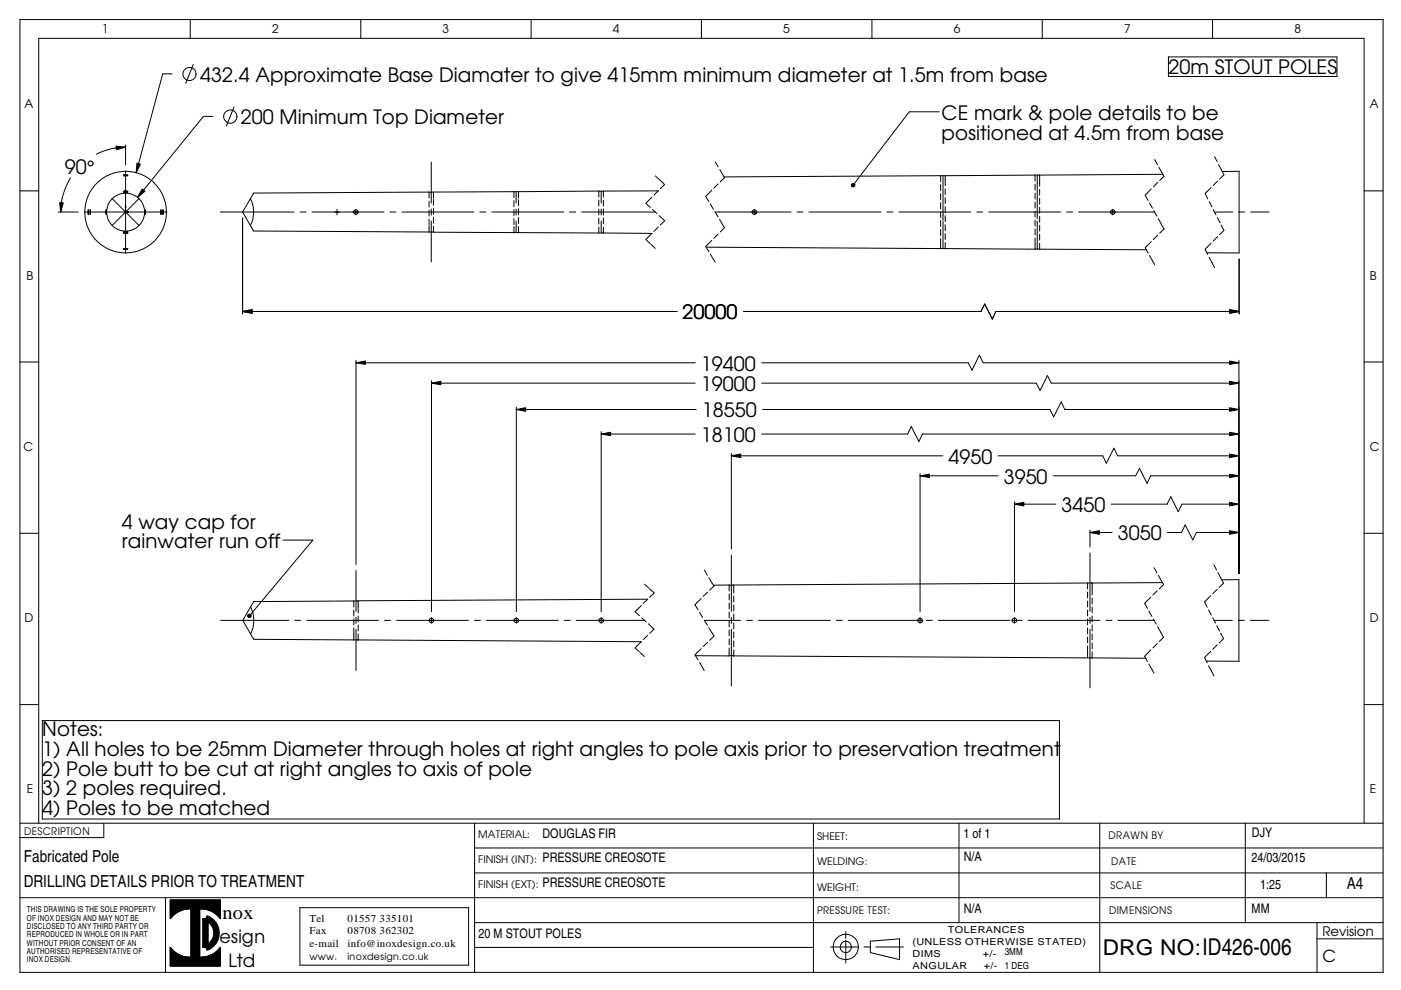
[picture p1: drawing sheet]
<svg xmlns="http://www.w3.org/2000/svg" width="297mm" height="210mm" viewBox="0 0 297 210" stroke-linecap="round" stroke-linejoin="round" font-family="sans-serif">
<g fill="none" stroke="#000" stroke-width=".21">
<path d="M4.2 4.1h289v202.1h-289zM36.5 15.7h-2l-5.6 20.9M40.3 4.1v4M41 13.7l-1.6 4M76.5 4.1v4M112.6 4.1v4M148.7 4.1v4M184.9 4.1v4M221 4.1v4M247.7 12.1h35.8v4.1h-35.8zM257.1 4.1v4M14.9 37.7a14.2 14.2 0 0 0-2 7.3"/>
<path d="M24.6 31l2 .2-1.9 .5zM26.2 37.1h.9zM26.2 37.3h.9zM26.6 31.2a13.8 13.8 0 0 0-6.2 1.5M26.6 30.7v4.3M26.6 36.2v17.5M29 34.6l.8 .2-.9 1.8zM45.1 24.7h-2l-13.9 17.2M49.6 22.7l-1.6 4M91.4 34.4v8.7M138.9 37.3l1 .8M140 38.2l.9 .9"/>
<path d="M140.9 39.1l-.9 .9M151.6 34.3l.7 1.1M152.3 39l-1 .9M152.6 35.9l1 1.8-.9 .9M180.7 38.9a.37 .37 0 0 1 .5 .1 .37 .37 0 0 1 0 .5 .37 .37 0 0 1-.5 0l.2-.3-.2 .3h-.2v-.3zM199.1 23.7h-6.3l-11.9 15.5M199.4 37.3v1.2M199.4 39.2v1.2M199.4 37.3l-45.9 .2M199.4 37.3h1M199.9 37.3v9.4M200.4 37.3v2.1"/>
<path d="M219.5 37.1v1.3M219.5 39v1.3M219.5 37.1l-19.1 .2M219.9 37.1v9.3M220.4 37.1v2.4M244.8 33.8l.6 1.1M245.4 38.7l-.8 .9M245.7 35.5l1.1 1.9M246.6 37l-27.1 .1M246.8 37.4l-.9 .9M256.8 39.8l-1.3 1.2M257.5 33.2l.6 1.1"/>
<path d="M258.1 38.4l-.9 .9M258.4 34.9l1.1 2.2-.9 .9M259.1 36.4l3.6-.1v17.3h-6.8M4.2 40.5h4M12.4 45h4.2M12.7 43h.7l-.5 2zM17.9 45h8.5M18.7 44.5v1zM19.1 44.5v1zM22.5 44.5v1zM23.8 42.1a4 4 0 0 0 0 5.7M23.8 47.8l1.1 .8 1.3 .4 1.8-.2 .8-.4 .7-.6"/>
<path d="M23.8 42.1a4 4 0 0 1 5.7 0M23.8 42.1l5.7 5.7M26.2 52.8h.9zM26.2 52.7h.9zM26.2 40.6h.9zM26.2 49.4h.9zM26.2 49.3h.9zM26.2 40.8h.9zM26.2 49.2h.9zM26.5 45h8.9M26.6 43.6l.1 .3h-.2zM27 44.9l.3 .1h-.3z"/>
<path d="M29.5 42.1l.8 1.1 .3 1.3-.2 1.8-.3 .8-.6 .7M29.5 42.1l-5.7 5.7M30.1 40.1l.6 .5-1.5 1.3zM30.7 44.5v1zM34.1 44.5v1zM34.5 44.5v1zM46.7 45h15.7M51.4 46.2v20.3M53.1 47.8l.7 1.2 37.2 .2M53.1 42.1l.4 1.1 .3 1.3-.3 2.2-.4 1.1M53.1 42.1l-1.7 2.9 1.7 2.8M63.6 45h1.3"/>
<path d="M66.2 45h15.2M71.5 44.4v.4M71.5 44.9v.2M71.5 45.2v.4M75.4 44.4v.4M75.4 44.9v.2M75.4 45.2v.4M82.7 45h1.2M85.2 45h15.3M91 40.7l-37.2 .2-.7 1.2M91 40.7h.9M91 49.2h.9"/>
<path d="M91 40.7v1.3M91 42.6v1.3M91 44.5v1.3M91 46.4v1.3M91 47.9v1.3M91.4 44.3v1.3M91.4 46.9v8.6M91.9 49.2h.1M91.9 40.7v1.3M91.9 42.2v1.3M91.9 44.2v1.2M91.9 46.1v1.2"/>
<path d="M91.9 48v1.2M91.9 49.2l17.1 .1M101.7 45h1.3M104.3 45h15.2M109 49.3h.9M109 40.6v1.3M109 42.5v1.3M109 44.4v1.3M109 46.4v1.2M109 48v1.3M109 40.6l-17.1 .1M109 40.6h.9"/>
<path d="M109.4 40.6v2.5M109.4 44.3v1.3M109.4 46.9v2.4M109.9 49.3h.1M109.9 40.6v1.3M109.9 42.3v1.3M109.9 44.2v1.3M109.9 46.1v1.3M109.9 48v1.3M109.9 49.3l17.1 .1M120.8 45h1.2M123.3 45h15.6"/>
<path d="M127 40.5h.9M127 49.4h.9M127 40.5v1.3M127 42.4v1.3M127 44.3v1.3M127 46.2v1.3M127 48.1v1.3M127 40.5l-17.1 .1M127.5 40.5v2.6M127.5 44.3v1.3M127.5 46.9v2.5M127.9 40.5v1.3"/>
<path d="M127.9 42.4v1.3M127.9 44.3v1.3M127.9 46.2v1.3M127.9 48.1v1.3M127.9 49.4l10.4 .1-1.4 1.3 .9 .8M138 51.8l.9 .9M138.2 41.8l-1.3 1.3 1 .9M138.3 44.4l1 .9M139.6 40.4l-.9 1M139.6 48.1l-1 1M139.6 40.5h-11.7M139.7 45.7l1.2 1.1-.9 .9"/>
<path d="M149.6 41.7l.7 1M149.7 52.4l50.7 .3M150.6 43.3l.7 1.1M150.6 53.9l1 1.7M150.9 40.3l-1.3 1.3M150.9 51l-1.3 1.2 .7 1.1M151.6 44.9l.6 1.1M151.6 45h16.1M152.3 49.6l-1 .9M152.6 46.5l1 1.8M153.6 48.3l-.9 .9M159.9 44.4v.4"/>
<path d="M159.9 44.9v.2M159.9 45.2v.4M169 45h1.3M171.5 45h15.3M188 45h1.3M190.6 45h15.2M199.4 41.1v1.2M199.4 43v1.2M199.4 44.9v1.2M199.4 46.8v1.2M199.4 48.7v1.3M199.4 50.6v2.1"/>
<path d="M199.9 46.9v5.8M200.4 40v1.3M200.4 41.9v1.3M200.4 43.8v1.3M200.4 45.7v1.3M200.4 47.6v1.3M200.4 49.5v1.3M200.4 51.4v1.3M200.4 52.7l19.1 .1M207.1 45h1.3M209.6 45h15.3M219.5 52.8h.9"/>
<path d="M219.5 40.9v1.3M219.5 42.8v1.3M219.5 44.7v1.3M219.5 46.7v1.2M219.5 48.6v1.2M219.5 50.5v2.3M219.9 46.9v5.9M220.4 40.1v1.3M220.4 42v1.3M220.4 43.9v1.3M220.4 45.8v1.3M220.4 47.8v1.2"/>
<path d="M220.4 49.7v1.2M220.4 51.6v1.2M220.4 52.8l22.6 .2M226.1 45h1.3M228.7 45h16.1M235.9 44.4v.4M235.9 44.9v.2M235.9 45.2v.4M242.8 41.4l.6 1.1M242.8 52.5l.6 1.1M243.7 43.1l.6 1.1M243.7 54.2l1.1 1.9"/>
<path d="M244.1 40l-1.3 1.4M244.1 51.2l-1.3 1.3M244.6 44.7l.7 1.1M245.4 49.9l-.9 .9M245.6 46.4l1.2 2.2-.9 .8M255.5 41.1l.6 1.1M255.5 52.9l.6 1.1M256.4 42.8l.6 1.1M256.4 54.6l1.1 2.1M256.8 51.5l-1.3 1.4M257.2 44.4l.6 1.2M257.5 45h3.9"/>
<path d="M258.1 46.1l.6 1.1M258.1 50.2l-.8 .9M258.9 47.7l.6 1.1M259.5 48.9l-.9 .8M262.6 45h1.3M262.7 54.9v11.6M265.2 45h3.9M289.2 40.5h4M4.2 76.8h4M51.4 66l2.1-.3v.7zM51.4 66h92.1M75.5 76.9l2-.4v.8z"/>
<path d="M75.5 76.4v43.3M75.5 76.9h71.9M157.6 66h50.4l.8-1.5 1.6 3.1 .8-1.6h51.5M161.5 76.9h43.8l.8 1.6 1.5-3.2 .8 1.6h54.3M260.7 76.5l2 .4-2 .4zM260.7 65.7l2 .3-2 .4zM262.7 76.4v45.2M289.2 76.8h4M91.5 81.2l2-.3v.7zM91.5 80.7v49M91.5 81.2h55.9M109.5 86.8l2-.4v.8z"/>
<path d="M109.5 86.3v43.4M109.5 86.8h38.1M127.5 92l2-.3v.7zM127.5 91.5v38.2M127.5 92h19.9M155.1 96.6l2-.3v.7zM155.1 96.1v20.3M155.1 96.6h44.8M161.5 92h30.9l.8-1.6 1.6 3.2 .8-1.6h67.1M161.5 81.2h58.2l.8 1.6 1.6-3.2 .8 1.6h39.8M161.7 86.8h60.9l.8 1.6 1.6-3.2 .8 1.6h36.9M211.6 96.6h22.2l.8 1.6 1.6-3.2 .8 1.6h25.7"/>
<path d="M260.7 96.3l2 .3-2 .4zM260.7 91.7l2 .3-2 .4zM260.7 86.4l2 .4-2 .4zM260.7 80.9l2 .3-2 .4zM4.2 113.1h4M60 114.5h6.3l-13.4 16.1M155.1 117.7v11.9M195.1 100.9l2-.4v.8zM195.1 100.4v29.3M195.1 100.9h16.5M215.1 106.9l2-.4v.8zM215.1 106.4v23.3"/>
<path d="M215.1 106.9h8.8M223.3 100.9h17.5l.8-1.6 1.6 3.2 .8-1.6h18.7M231.1 112.9l2-.4v.8zM231.1 112.4v3.6M231.1 117.3v12.3M231.1 112.9h4.7M235.6 106.9h11.8l.8-1.6 1.6 3.2 .8-1.6h12.1M247.5 112.9h3l.8-1.6 1.6 3.2 .8-1.6h9M257.4 119.8l.5 1.1M260.7 112.5l2 .4-2 .4zM260.7 106.5l2 .4-2 .4zM260.7 100.5l2 .4-2 .4z"/>
<path d="M289.2 113.1h4M46.8 131.5h14.4M52.6 130.3a.37 .37 0 0 1 .5 0 .37 .37 0 0 1 .1 .5 .37 .37 0 0 1-.5 .1l.2-.3-.2 .3-.2-.1zM53.1 134.4l.7 1.2 21.2 .1M53.1 128.7a6.3 6.3 0 0 1 0 5.7M53.1 128.7l-1.6 2.8 1.6 2.9M62.5 131.5h1.3M65 131.5h15.3M75 127.4l-21.2 .2-.7 1.1M75 127.4h.9v2.6M75 135.7h.9M75 127.4v1.3"/>
<path d="M75 129.3v1.3M75 131.2v1.3M75 133.1v2.6M75.5 120.9v8.7M75.5 130.9v1.3M75.5 133.4v8.8M75.9 130.6v1.3M75.9 132.5v1.3M75.9 134.4v1.3M75.9 127.4l61.4-.4-.9 .9M75.9 135.7l60.1 .4M81.5 131.5h1.3"/>
<path d="M84.1 131.5h15.2M91.5 131v.4M91.5 131.4v.3M91.5 131.7v.4M100.6 131.5h1.3M103.1 131.5h15.3M109.5 131v.4M109.5 131.4v.3M109.5 131.7v.4M119.6 131.5h1.3M122.2 131.5h14.4M127.5 131v.4"/>
<path d="M127.5 131.4v.3M127.5 131.7v.4M135.7 138.3l.9 .9M136 128.4l-1.3 1.3 .9 .9M136 136.1l-1.3 1.3 .8 .8M136.1 131l.9 .8M136.6 123.9l1 .8M137.3 134.7l-.9 .9M137.5 132.2l1.1 1.2-.9 .9M137.7 124.8l1 .9M138.7 125.7l-1 .9M147.4 139l7.2 .1"/>
<path d="M148.3 129.8l.7 1.1M148.7 126.9l-1.3 1.3 .6 1.1M148.7 137.5l-1.3 1.4 .6 1M149.3 131.5l.7 1M149.3 131.5h7.7M149.3 120.9l.7 1.1M150 125.6l-.9 .8M150 136.2l-.9 .9M150.3 133.1l1.1 1.7M150.3 122.5l1.1 1.7M151.4 124.2l-1 .9M151.4 134.9l-1 .9"/>
<path d="M154.6 139.1l76 .4M154.6 124v1.3M154.6 125.9v1.3M154.6 127.8v1.3M154.6 129.8v1.2M154.6 131.7v1.2M154.6 133.6v1.2M154.6 135.5v1.2M154.6 137.4v1.7M154.6 124l-3.3 .1M155.1 130.9v1.3M155.1 133.4v12"/>
<path d="M155.6 124v1.7M155.6 126.4v1.2M155.6 128.3v1.2M155.6 130.2v1.2M155.6 132.1v1.2M155.6 134v1.3M155.6 135.9v1.3M155.6 137.8v1.3M158.3 131.5h1.3M160.8 131.5h15.3M177.3 131.5h1.3M179.9 131.5h15.3"/>
<path d="M195.1 131v.4M195.1 131.4v.3M195.1 131.7v.4M195.3 131.5h.4M196.4 131.5h1.3M198.9 131.5h15.3M214.5 131.5h.4M215 131.5h.2M215.1 131v.4M215.1 131.4v.3M215.1 131.7v.4M215.3 131.5h1.4"/>
<path d="M218 131.5h15.2M230.6 123.6l-76 .4M230.6 123.6h1M230.6 123.6v1.3M230.6 125.5v1.3M230.6 127.4v1.3M230.6 129.3v1.3M230.6 131.2v1.3M230.6 133.1v1.3M230.6 135v1.3M230.6 136.9v2.6M230.6 139.5h1"/>
<path d="M231.1 130.9v1.3M231.1 133.4v12.4M231.6 123.6v2.6M231.6 126.8v1.3M231.6 128.7v1.3M231.6 130.6v1.3M231.6 132.5v1.3M231.6 134.4v1.3M231.6 136.3v1.3M231.6 138.2v1.3M231.6 139.5l11.3 .1M234.5 131.5h1.3"/>
<path d="M237 131.5h7.7M243.6 129.6l.6 1.1M244 126.6l-1.3 1.3 .6 1.1M244 137.8l-1.3 1.3 .6 1.2M244.5 131.2l.6 1.1M244.7 120.4l.6 1.1M245.4 125.3l-1 .9M245.4 136.4l-1 1M245.4 132.9l1.3 2.2M245.6 122l1.1 2-.9 .8M246.5 123.5l-14.9 .1M246.7 135.1l-.9 .9"/>
<path d="M256.2 129.3l.6 1.1M256.7 126.3l-1.3 1.3 .5 1.1M256.7 138.1l-1.3 1.3 .5 1.1M257.1 131l.6 1.1M257.4 131.5h3.9M258 132.7l.6 1.1M258.1 125l-1 .9M258.1 136.7l-1 1M258.2 121.4l1.2 2.3-.9 .8M258.8 134.3l.6 1.1M259 122.9h3.7v17.3h-6.9M259.4 135.4l-.9 .9"/>
<path d="M262.5 131.5h1.3M265.1 131.5h3.9M4.2 149.4h4M9 152.8h215.6v20.9h-215.6zM148.3 140.5l1 1.7M243.6 140.8l1.1 1.9M256.2 141.1l1.2 2.2M289.2 149.4h4M4.2 174.5h289M8.2 174.5v-166.4h281v166.4M22 174.5v3.1h-17.8M100.6 179.8h192.6"/>
<path d="M100.6 174.5v31.7M172.5 174.5v31.7M203.3 174.5v21.1M233.2 174.5v31.7M264 174.5v21.1M4.2 190.3h289M35.1 190.3v15.9M36.1 190.8h10.6v4a5.1 5.1 0 0 0-4.4-2.1v10.2a5 5 0 0 0 4.4-2v3.9h-10.6v-3.9a5.1 5.1 0 0 0 4.4 2v-10.2a5 5 0 0 0-4.4 2.1zM36.1 194.8v-4h10.6v4M40.5 192.7a5 5 0 0 0-4.4 2.1M40.5 192.7v10.2M40.5 192.7a5 5 0 0 0-4 1.6l-.4 .5"/>
<path d="M42.3 192.7a5 5 0 0 1 4.4 2.1M42.3 192.7v10.2M42.3 192.7l1.7 .2a5.3 5.3 0 0 1 2.7 1.9M63.6 192.4h35.8v12.2h-35.8zM100.6 195.6h192.6M100.6 185.1h192.6M179.3 197.5v1.5M179.3 199.3v4.9M184.5 199.6l6.2-.5v4.4l-6.2-1.5zM279.2 199.1h14M279.2 195.6v10.6M281.2 185.1v5.2"/>
<path d="M36.1 200.9a5 5 0 0 0 4.4 2M36.1 200.9v3.9h10.6v-3.9M36.1 200.9a5.3 5.3 0 0 0 2.7 1.9l1.7 .1M46.7 200.9a5 5 0 0 1-4.4 2M46.7 200.9a5.3 5.3 0 0 1-2.7 1.9l-1.7 .1M100.6 200.9h71.9M176.1 200.8h5.8M183.2 200.8h1.2M185.7 200.8h5.9"/>
<circle cx="40.2" cy="15.7" r="1.4"/>
<circle cx="48.8" cy="24.7" r="1.41"/>
<circle cx="26.6" cy="45" r="8.6"/>
<circle cx="75.4" cy="45" r=".48"/>
<circle cx="159.9" cy="45" r=".48"/>
<circle cx="235.9" cy="45" r=".48"/>
<circle cx="91.5" cy="131.5" r=".48"/>
<circle cx="109.5" cy="131.5" r=".49"/>
<circle cx="127.5" cy="131.6" r=".48"/>
<circle cx="195.1" cy="131.5" r=".48"/>
<circle cx="215.1" cy="131.5" r=".48"/>
<circle cx="179.3" cy="200.8" r="1.2"/>
<circle cx="179.3" cy="200.8" r="2.68"/>
</g>
<g fill="#000">
<path d="M24.6 31l2 .2-1.9 .5zM29 34.6l.8 .2-.9 1.8zM12.7 43h.7l-.5 2zM26.6 43.6l.1 .3h-.2zM27 44.9l.3 .1h-.3zM30.1 40.1l.6 .5-1.5 1.3zM51.4 66l2.1-.3v.7zM75.5 76.9l2-.4v.8zM260.7 76.5l2 .4-2 .4zM260.7 65.7l2 .3-2 .4zM91.5 81.2l2-.3v.7zM109.5 86.8l2-.4v.8z"/>
<path d="M127.5 92l2-.3v.7zM155.1 96.6l2-.3v.7zM260.7 96.3l2 .3-2 .4zM260.7 91.7l2 .3-2 .4zM260.7 86.4l2 .4-2 .4zM260.7 80.9l2 .3-2 .4zM195.1 100.9l2-.4v.8zM215.1 106.9l2-.4v.8zM231.1 112.9l2-.4v.8zM260.7 112.5l2 .4-2 .4zM260.7 106.5l2 .4-2 .4zM260.7 100.5l2 .4-2 .4z"/>
<path d="M180.7 38.9a.37 .37 0 0 1 .5 .1 .37 .37 0 0 1 0 .5 .37 .37 0 0 1-.5 0l.2-.3-.2 .3h-.2v-.3z" fill-rule="evenodd"/>
<path d="M52.6 130.3a.37 .37 0 0 1 .5 0 .37 .37 0 0 1 .1 .5 .37 .37 0 0 1-.5 .1l.2-.3-.2 .3-.2-.1z" fill-rule="evenodd"/>
<path d="M36.1 190.8h10.6v4a5.1 5.1 0 0 0-4.4-2.1v10.2a5 5 0 0 0 4.4-2v3.9h-10.6v-3.9a5.1 5.1 0 0 0 4.4 2v-10.2a5 5 0 0 0-4.4 2.1z" fill-rule="evenodd"/>
</g>
<path d="M43.6 194.6a3.3 3.3 0 0 1 2.3 3.2 3.3 3.3 0 0 1-2.3 3.2z" fill="none" stroke="#000" stroke-width="1.4" stroke-linecap="butt"/>
<text font-size="4.6" x="233.8" y="202.5">DRG NO:ID426-006</text>
<g font-size="4.2">
<text x="42.5" y="17.3">432.4 Approximate Base Diamater to give 415mm minimum diameter at 1.5m from base</text>
<text x="247.8" y="15.7">20m STOUT POLES</text>
<text x="51.1" y="26.3">200 Minimum Top Diameter</text>
<text x="199.6" y="25.4">CE mark &amp; pole details to be</text>
<text x="199.6" y="29.6">positioned at 4.5m from base</text>
<text x="13.8" y="36.9">90°</text>
<text x="144.7" y="67.7">20000</text>
<text x="148.6" y="78.6">19400</text>
<text x="148.6" y="82.9">19000</text>
<text x="148.8" y="88.5">18550</text>
<text x="148.6" y="93.7">18100</text>
<text x="201.1" y="98.3">4950</text>
<text x="212.8" y="102.6">3950</text>
<text x="25.8" y="112.1">4 way cap for</text>
<text x="225" y="108.6">3450</text>
<text x="25.8" y="116.2">rainwater run off</text>
<text x="237" y="114.6">3050</text>
<text x="9" y="156.1">Notes:</text>
<text x="9" y="160.3">1) All holes to be 25mm Diameter through holes at right angles to pole axis prior to preservation treatment</text>
<text x="9" y="164.5">2) Pole butt to be cut at right angles to axis of pole</text>
<text x="9" y="168.6">3) 2 poles required.</text>
<text x="9" y="172.8">4) Poles to be matched</text>
</g>
<text font-size="4.1" x="47.2" y="194.9">nox</text>
<g font-size="3.9">
<text x="46.5" y="199.9">esign</text>
<text x="48.4" y="204.9">Ltd</text>
</g>
<g font-size="3.5">
<text x="5" y="182.8">Fabricated Pole</text>
<text x="5" y="188.1">DRILLING DETAILS PRIOR TO TREATMENT</text>
<text x="285.5" y="188.4">A4</text>
<text x="280.4" y="204">C</text>
</g>
<g font-size="2.8">
<text x="115" y="177.6">DOUGLAS FIR</text>
<text x="204.3" y="177.7">1 of 1</text>
<text x="265.4" y="177.5">DJY</text>
<text x="115" y="182.8">PRESSURE CREOSOTE</text>
<text x="204.3" y="182.6">N/A</text>
<text x="265.3" y="182.8">24/03/2015</text>
<text x="115" y="188.1">PRESSURE CREOSOTE</text>
<text x="267.2" y="188.5">1:25</text>
<text x="204.3" y="193.6">N/A</text>
<text x="265.3" y="193.5">MM</text>
<text x="101.5" y="199">20 M STOUT POLES</text>
<text x="280.4" y="198.4">Revision</text>
</g>
<g font-size="2.5">
<text x="21.6" y="7">1</text>
<text x="57.7" y="7">2</text>
<text x="93.8" y="7">3</text>
<text x="130" y="7">4</text>
<text x="166.1" y="7">5</text>
<text x="202.2" y="7">6</text>
<text x="238.3" y="7">7</text>
<text x="274.5" y="7">8</text>
<text x="5.2" y="23">A</text>
<text x="290.4" y="23">A</text>
<text x="5.6" y="59.3">B</text>
<text x="290.4" y="59.3">B</text>
<text x="5" y="95.6">C</text>
<text x="290.4" y="95.6">C</text>
<text x="5.2" y="131.9">D</text>
<text x="290.4" y="131.9">D</text>
<text x="5.7" y="168.2">E</text>
<text x="290.4" y="168.2">E</text>
</g>
<g font-size="2.2">
<text x="5.1" y="177.1">DESCRIPTION</text>
<text x="101.4" y="177.8">MATERIAL:</text>
<text x="173.2" y="178.2">SHEET:</text>
<text x="235" y="177.9">DRAWN BY</text>
<text x="101.4" y="183">FINISH (INT):</text>
<text x="173.2" y="183.4">WELDING:</text>
<text x="235.6" y="183.3">DATE</text>
<text x="101.4" y="188.3">FINISH (EXT):</text>
<text x="173.2" y="188.9">WEIGHT:</text>
<text x="235.5" y="188.5">SCALE</text>
<text x="65.6" y="195.5">Tel</text>
<text x="73.7" y="195.5">01557 335101</text>
<text x="173.2" y="193.9">PRESSURE TEST:</text>
<text x="235.2" y="193.7">DIMENSIONS</text>
<text x="65.6" y="198.1">Fax</text>
<text x="65.6" y="200.7">e-mail</text>
<text x="73.7" y="200.7">info@inoxdesign.co.uk</text>
<text x="73.7" y="198.1">08708 362302</text>
</g>
<g font-size="2.1">
<text x="65.6" y="203.6">www.</text>
<text x="73.7" y="203.6">inoxdesign.co.uk</text>
<text x="213" y="202.6">3MM</text>
<text x="213" y="205.4">1 DEG</text>
</g>
<g font-size="2">
<text x="201" y="197.8">TOLERANCES</text>
<text x="193.5" y="200.4">(UNLESS OTHERWISE STATED)</text>
<text x="193.5" y="202.9">DIMS</text>
<text x="208.4" y="202.9">+/-</text>
<text x="193.5" y="205.4">ANGULAR</text>
<text x="208.6" y="205.4">+/-</text>
</g>
<g font-size="1.7">
<text x="5.7" y="193.5">THIS DRAWING IS THE SOLE PROPERTY</text>
<text x="5.7" y="195.2">OF INOX DESIGN AND MAY NOT BE</text>
<text x="5.7" y="197">DISCLOSED TO ANY THIRD PARTY OR</text>
<text x="5.7" y="202.3">AUTHORISED REPRESENTATIVE OF</text>
<text x="5.7" y="200.5">WITHOUT PRIOR CONSENT OF AN</text>
<text x="5.7" y="198.8">REPRODUCED IN WHOLE OR IN PART</text>
<text x="5.7" y="204">INOX DESIGN.</text>
</g>
</svg>
